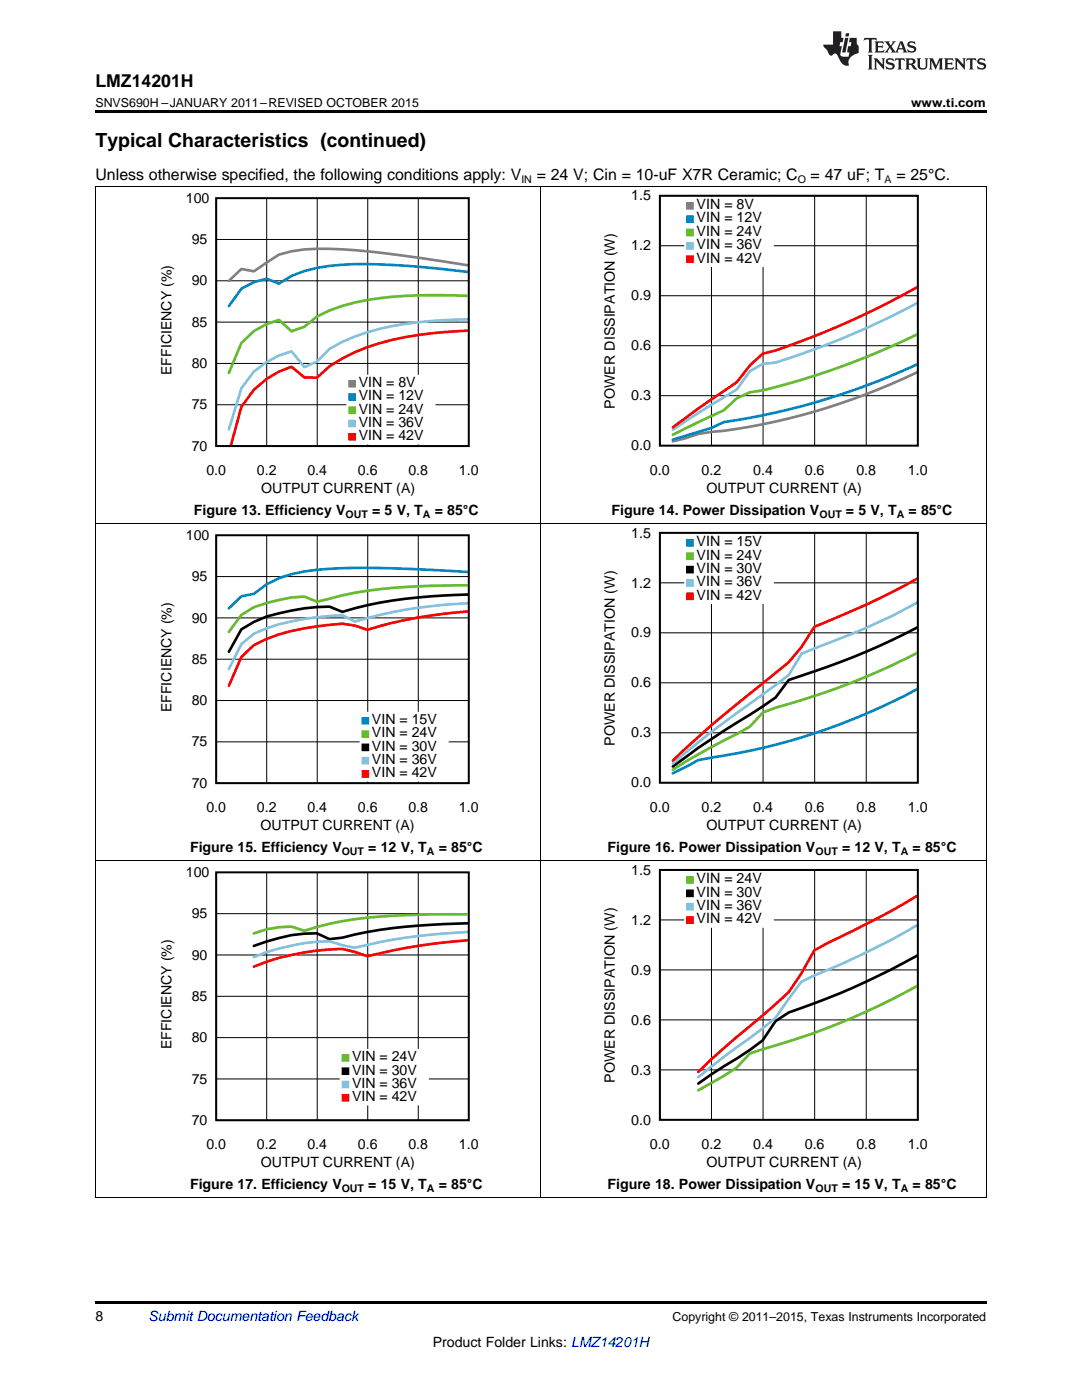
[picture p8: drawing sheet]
<svg xmlns="http://www.w3.org/2000/svg" width="216mm" height="279mm" viewBox="0 0 216 279" stroke-linecap="round" stroke-linejoin="round" font-family="sans-serif">
<path d="M19 239l.2 .1zM196.7 239l.1 .1zM19 259.7h177.8v.5h-177.8z" fill="#000"/>
<g fill="none" stroke="#000" stroke-width=".2">
<path d="M19.1 171.8v67.3M43.1 174.1h50.4v49.5h-50.4zM53.2 174.1v49.5M63.3 174.1v49.5M73.4 174.1v49.5M83.5 174.1v49.5M107.9 171.8v67.3M196.8 171.8v67.3M43.1 198.8h50.4M43.1 190.6h50.4M43.1 182.3h50.4M43.1 215.3h50.4"/>
<path d="M43.1 207.1h50.4M19 239h177.8"/>
</g>
<path d="M93.5 182.5a152 152 0 0 0-25.2 1.3l-2.6 .6-5 1.4-2.5-.9-2.6 .1-2.4 .5-2.6 .8" fill="none" stroke="#66bc29" stroke-width=".53"/>
<path d="M93.5 184.3a108.5 108.5 0 0 0-25.2 2.8l-2.6 .3-2.5-1.1a31.2 31.2 0 0 0-12.6 2.5" fill="none" stroke="#000" stroke-width=".53"/>
<path d="M93.5 186a110.8 110.8 0 0 0-22.7 3.2l-2.5-.6-2.6-.8a42.3 42.3 0 0 0-15.1 3.2" fill="none" stroke="#82c1e0" stroke-width=".53"/>
<path d="M93.5 187.7a113.2 113.2 0 0 0-20.2 3.1l-2.5-.8-2.5-.6a49.4 49.4 0 0 0-17.7 3.5" fill="none" stroke="#f00" stroke-width=".53"/>
<path d="M31.9 173v60.8M35.9 173v60.8M36.5 173v60.8M39.8 173v60.8M40.5 173v60.8M31.5 225.6h63.9M31.5 229.5h63.9M31.5 233.5h63.9M31.5 225.7h63.9M31.5 229.7h63.9M31.5 233.6h63.9" fill="none" stroke="#fff" stroke-width="4" stroke-linecap="butt"/>
<path d="M68.3 209.8h16.8v2.4h-16.8z" fill-rule="evenodd" fill="#fff"/>
<path d="M68.3 209.8h16.8v2.4h-16.8z" fill="none" stroke="#fff" stroke-width=".95" stroke-linecap="butt"/>
<path d="M68.3 212.5h16.8v2.3h-16.8z" fill-rule="evenodd" fill="#fff"/>
<path d="M68.3 212.5h16.8v2.3h-16.8z" fill="none" stroke="#fff" stroke-width=".95" stroke-linecap="butt"/>
<path d="M68.3 215.1h16.8v2.4h-16.8z" fill-rule="evenodd" fill="#fff"/>
<path d="M68.3 215.1h16.8v2.4h-16.8z" fill="none" stroke="#fff" stroke-width=".95" stroke-linecap="butt"/>
<path d="M68.3 217.8h16.8v2.3h-16.8z" fill-rule="evenodd" fill="#fff"/>
<path d="M68.3 217.8h16.8v2.3h-16.8z" fill="none" stroke="#fff" stroke-width=".95" stroke-linecap="butt"/>
<path d="M68.3 210.5h1.3v1.3h-1.3z" fill-rule="evenodd" fill="#66bc29"/>
<path d="M68.3 210.5h1.3v1.3h-1.3z" fill="none" stroke="#66bc29" stroke-width=".2"/>
<path d="M68.3 213.1h1.3v1.3h-1.3z" fill-rule="evenodd" fill="#000"/>
<path d="M68.3 213.1h1.3v1.3h-1.3z" fill="none" stroke="#000" stroke-width=".2"/>
<path d="M68.3 215.8h1.3v1.3h-1.3z" fill-rule="evenodd" fill="#82c1e0"/>
<path d="M68.3 215.8h1.3v1.3h-1.3z" fill="none" stroke="#82c1e0" stroke-width=".2"/>
<path d="M68.3 218.4h1.3v1.3h-1.3z" fill-rule="evenodd" fill="#f00"/>
<path d="M68.3 218.4h1.3v1.3h-1.3z" fill="none" stroke="#f00" stroke-width=".2"/>
<path d="M43.1 174.1h50.4v49.5h-50.4z" fill="none" stroke="#000" stroke-width=".4"/>
<path d="M131.7 173.6h51.4v49.9h-51.4zM142 173.6v49.9M152.3 173.6v49.9M162.6 173.6v49.9M172.9 173.6v49.9M131.7 193.6h51.4M131.7 183.6h51.4M131.7 213.5h51.4M131.7 203.5h51.4" fill="none" stroke="#000" stroke-width=".2"/>
<path d="M183.1 196.7a139.8 139.8 0 0 1-30.9 12.7l-2.6 .8-2.6 2.9-2.6 1.6-5.1 2.9" fill="none" stroke="#66bc29" stroke-width=".53"/>
<path d="M183.1 190.7a148 148 0 0 1-25.7 11.4l-2.7 1.7-2.5 3.8a111.3 111.3 0 0 1-10.2 6.8l-2.7 1.8" fill="none" stroke="#000" stroke-width=".53"/>
<path d="M183.1 184.6a160.6 160.6 0 0 1-20.6 10.1l-2.6 1.2-5.2 7.2-5.1 4.1a132.6 132.6 0 0 0-10.3 7.8" fill="none" stroke="#82c1e0" stroke-width=".53"/>
<path d="M183.1 178.7l-7.8 4.4-10.2 5.1-2.6 1.5-2.6 4.5-2.5 3.8-7.8 6.8a144.9 144.9 0 0 0-10.3 9.1" fill="none" stroke="#f00" stroke-width=".53"/>
<path d="M120.3 172.5v61.3M124.3 172.5v61.3M125 172.5v61.3M128.3 172.5v61.3M129 172.5v61.3M119.9 225.6h65.1M119.9 225.5h65.1M119.9 229.6h65.1M119.9 229.5h65.1M119.9 233.6h65.1M119.9 233.5h65.1" fill="none" stroke="#fff" stroke-width="4" stroke-linecap="butt"/>
<path d="M137 174.3h16.9v2.4h-16.9z" fill-rule="evenodd" fill="#fff"/>
<path d="M137 174.3h16.9v2.4h-16.9z" fill="none" stroke="#fff" stroke-width=".96" stroke-linecap="butt"/>
<path d="M137 177h16.9v2.4h-16.9z" fill-rule="evenodd" fill="#fff"/>
<path d="M137 177h16.9v2.4h-16.9z" fill="none" stroke="#fff" stroke-width=".96" stroke-linecap="butt"/>
<path d="M137 179.6h16.9v2.4h-16.9z" fill-rule="evenodd" fill="#fff"/>
<path d="M137 179.6h16.9v2.4h-16.9z" fill="none" stroke="#fff" stroke-width=".96" stroke-linecap="butt"/>
<path d="M137 182.3h16.9v2.4h-16.9z" fill-rule="evenodd" fill="#fff"/>
<path d="M137 182.3h16.9v2.4h-16.9z" fill="none" stroke="#fff" stroke-width=".96" stroke-linecap="butt"/>
<path d="M137 175h1.3v1.3h-1.3z" fill-rule="evenodd" fill="#66bc29"/>
<path d="M137 175h1.3v1.3h-1.3z" fill="none" stroke="#66bc29" stroke-width=".2"/>
<path d="M137 177.6h1.3v1.4h-1.3z" fill-rule="evenodd" fill="#000"/>
<path d="M137 177.6h1.3v1.4h-1.3z" fill="none" stroke="#000" stroke-width=".2"/>
<path d="M137 180.3h1.3v1.3h-1.3z" fill-rule="evenodd" fill="#82c1e0"/>
<path d="M137 180.3h1.3v1.3h-1.3z" fill="none" stroke="#82c1e0" stroke-width=".2"/>
<path d="M137 183h1.3v1.3h-1.3z" fill-rule="evenodd" fill="#f00"/>
<path d="M137 183h1.3v1.3h-1.3z" fill="none" stroke="#f00" stroke-width=".2"/>
<path d="M131.7 173.6h51.4v49.9h-51.4z" fill="none" stroke="#000" stroke-width=".4"/>
<g fill="none" stroke="#000" stroke-width=".2">
<path d="M19.1 104.5v67.3M43.1 106.8h50.4v49.5h-50.4zM43.1 115.1h50.4M53.2 106.8v49.5M63.3 106.8v49.5M73.4 106.8v49.5M83.5 106.8v49.5M107.9 104.5v67.3M196.8 104.5v67.3M43.1 139.8h50.4M43.1 131.6h50.4M43.1 123.3h50.4"/>
<path d="M43.1 148.1h50.4M19 171.7h177.8"/>
</g>
<path d="M93.5 114.2l-2.6-.2a237.2 237.2 0 0 0-25.2-.5 34 34 0 0 0-10 1.9l-2.5 1.2-2.5 1.9-2.5 .5-2.5 2.4" fill="none" stroke="#0087c2" stroke-width=".53"/>
<path d="M93.5 116.8a118.6 118.6 0 0 0-25.2 2l-5.1 1.3-2.5-1a35.2 35.2 0 0 0-10 2.1l-2.5 1.5-2.5 3.4" fill="none" stroke="#66bc29" stroke-width=".53"/>
<path d="M93.5 118.6a92.9 92.9 0 0 0-25.2 3.5l-2.6-1a43.7 43.7 0 0 0-12.5 1.9l-2.5 1.1-2.5 1.5-2.5 4.5" fill="none" stroke="#000" stroke-width=".53"/>
<path d="M93.5 120.4a91.1 91.1 0 0 0-22.7 3.6l-2.5-1.2a52.5 52.5 0 0 0-15.1 2.6l-2.5 1.1-2.5 2.1-2.5 4.9" fill="none" stroke="#82c1e0" stroke-width=".53"/>
<path d="M93.5 122a87.8 87.8 0 0 0-20.2 3.7l-2.5-.8-2.5-.4a51 51 0 0 0-15.1 3l-2.5 1.2-2.5 2.4-2.5 5.8" fill="none" stroke="#f00" stroke-width=".53"/>
<path d="M31.9 105.7v60.9M35.9 105.7v60.9M36.5 105.7v60.9M39.8 105.7v60.9M40.5 105.7v60.9M31.5 158.3h63.9M31.5 158.4h63.9M31.5 162.3h63.9M31.5 166.2h63.9M31.5 162.4h63.9M31.5 166.4h63.9" fill="none" stroke="#fff" stroke-width="4" stroke-linecap="butt"/>
<path d="M72.2 142.5h16.8v2.4h-16.8z" fill-rule="evenodd" fill="#fff"/>
<path d="M72.2 142.5h16.8v2.4h-16.8z" fill="none" stroke="#fff" stroke-width=".95" stroke-linecap="butt"/>
<path d="M72.2 145.2h16.8v2.4h-16.8z" fill-rule="evenodd" fill="#fff"/>
<path d="M72.2 145.2h16.8v2.4h-16.8z" fill="none" stroke="#fff" stroke-width=".95" stroke-linecap="butt"/>
<path d="M72.2 147.8h16.8v2.4h-16.8z" fill-rule="evenodd" fill="#fff"/>
<path d="M72.2 147.8h16.8v2.4h-16.8z" fill="none" stroke="#fff" stroke-width=".95" stroke-linecap="butt"/>
<path d="M72.2 150.5h16.8v2.4h-16.8z" fill-rule="evenodd" fill="#fff"/>
<path d="M72.2 150.5h16.8v2.4h-16.8z" fill="none" stroke="#fff" stroke-width=".95" stroke-linecap="butt"/>
<path d="M72.2 153.1h16.8v2.4h-16.8z" fill-rule="evenodd" fill="#fff"/>
<path d="M72.2 153.1h16.8v2.4h-16.8z" fill="none" stroke="#fff" stroke-width=".95" stroke-linecap="butt"/>
<path d="M72.2 143.2h1.4v1.3h-1.4z" fill-rule="evenodd" fill="#0087c2"/>
<path d="M72.2 143.2h1.4v1.3h-1.4z" fill="none" stroke="#0087c2" stroke-width=".2"/>
<path d="M72.2 145.8h1.4v1.4h-1.4z" fill-rule="evenodd" fill="#66bc29"/>
<path d="M72.2 145.8h1.4v1.4h-1.4z" fill="none" stroke="#66bc29" stroke-width=".2"/>
<path d="M72.2 148.5h1.4v1.3h-1.4z" fill-rule="evenodd" fill="#000"/>
<path d="M72.2 148.5h1.4v1.3h-1.4z" fill="none" stroke="#000" stroke-width=".2"/>
<path d="M72.2 151.1h1.4v1.4h-1.4z" fill-rule="evenodd" fill="#82c1e0"/>
<path d="M72.2 151.1h1.4v1.4h-1.4z" fill="none" stroke="#82c1e0" stroke-width=".2"/>
<path d="M72.2 153.8h1.4v1.3h-1.4z" fill-rule="evenodd" fill="#f00"/>
<path d="M72.2 153.8h1.4v1.3h-1.4z" fill="none" stroke="#f00" stroke-width=".2"/>
<path d="M43.1 106.8h50.4v49.5h-50.4z" fill="none" stroke="#000" stroke-width=".4"/>
<path d="M131.7 106.3h51.4v49.9h-51.4zM131.7 116.3h51.4M142 106.3v49.9M152.3 106.3v49.9M162.6 106.3v49.9M172.9 106.3v49.9M131.7 136.3h51.4M131.7 126.3h51.4M131.7 146.2h51.4" fill="none" stroke="#000" stroke-width=".2"/>
<path d="M183.1 137.5a125.1 125.1 0 0 1-41.1 13.7l-2.6 .5-5.1 2.6" fill="none" stroke="#0087c2" stroke-width=".53"/>
<path d="M183.1 130.3a142.2 142.2 0 0 1-28.3 10.9l-2.6 1-2.6 2.8-10.2 5.5-5.1 3.1" fill="none" stroke="#66bc29" stroke-width=".53"/>
<path d="M183.1 125.2a151.4 151.4 0 0 1-25.7 10.5l-2.6 3.5-2.6 1.8-7.7 4.8-5.1 3.4-5.1 3.8" fill="none" stroke="#000" stroke-width=".53"/>
<path d="M183.1 120.2a133.6 133.6 0 0 1-20.6 9.2l-2.6 1.1-2.5 4.2-2.6 2a261.5 261.5 0 0 0-20.5 15.7" fill="none" stroke="#82c1e0" stroke-width=".53"/>
<path d="M183.1 115.4a171.9 171.9 0 0 1-20.6 9.7l-2.6 4-2.5 3.1a410.5 410.5 0 0 0-20.6 17.2l-2.5 2.4" fill="none" stroke="#f00" stroke-width=".53"/>
<path d="M120.3 105.2v61.4M124.3 105.2v61.4M125 105.2v61.4M128.3 105.2v61.4M129 105.2v61.4M119.9 158.4h65.1M119.9 158.2h65.1M119.9 162.4h65.1M119.9 162.2h65.1M119.9 166.4h65.1M119.9 166.2h65.1" fill="none" stroke="#fff" stroke-width="4" stroke-linecap="butt"/>
<path d="M137 107h16.9v2.4h-16.9z" fill-rule="evenodd" fill="#fff"/>
<path d="M137 107h16.9v2.4h-16.9z" fill="none" stroke="#fff" stroke-width=".96" stroke-linecap="butt"/>
<path d="M137 109.7h16.9v2.4h-16.9z" fill-rule="evenodd" fill="#fff"/>
<path d="M137 109.7h16.9v2.4h-16.9z" fill="none" stroke="#fff" stroke-width=".96" stroke-linecap="butt"/>
<path d="M137 112.3h16.9v2.4h-16.9z" fill-rule="evenodd" fill="#fff"/>
<path d="M137 112.3h16.9v2.4h-16.9z" fill="none" stroke="#fff" stroke-width=".96" stroke-linecap="butt"/>
<path d="M137 115h16.9v2.4h-16.9z" fill-rule="evenodd" fill="#fff"/>
<path d="M137 115h16.9v2.4h-16.9z" fill="none" stroke="#fff" stroke-width=".96" stroke-linecap="butt"/>
<path d="M137 117.7h16.9v2.4h-16.9z" fill-rule="evenodd" fill="#fff"/>
<path d="M137 117.7h16.9v2.4h-16.9z" fill="none" stroke="#fff" stroke-width=".96" stroke-linecap="butt"/>
<path d="M137 107.7h1.3v1.3h-1.3z" fill-rule="evenodd" fill="#0087c2"/>
<path d="M137 107.7h1.3v1.3h-1.3z" fill="none" stroke="#0087c2" stroke-width=".2"/>
<path d="M137 110.3h1.3v1.4h-1.3z" fill-rule="evenodd" fill="#66bc29"/>
<path d="M137 110.3h1.3v1.4h-1.3z" fill="none" stroke="#66bc29" stroke-width=".2"/>
<path d="M137 113h1.3v1.3h-1.3z" fill-rule="evenodd" fill="#000"/>
<path d="M137 113h1.3v1.3h-1.3z" fill="none" stroke="#000" stroke-width=".2"/>
<path d="M137 115.7h1.3v1.3h-1.3z" fill-rule="evenodd" fill="#82c1e0"/>
<path d="M137 115.7h1.3v1.3h-1.3z" fill="none" stroke="#82c1e0" stroke-width=".2"/>
<path d="M137 118.3h1.3v1.4h-1.3z" fill-rule="evenodd" fill="#f00"/>
<path d="M137 118.3h1.3v1.4h-1.3z" fill="none" stroke="#f00" stroke-width=".2"/>
<path d="M131.7 106.3h51.4v49.9h-51.4z" fill="none" stroke="#000" stroke-width=".4"/>
<g fill="none" stroke="#000" stroke-width=".2">
<path d="M19.1 37.2v67.3M43.1 39.5h50.4v49.5h-50.4zM53.2 39.5v49.5M63.3 39.5v49.5M73.4 39.5v49.5M83.5 39.5v49.5M107.9 37.2v67.3M196.8 37.2v67.3M43.1 56h50.4M43.1 47.8h50.4M43.1 72.5h50.4M43.1 64.3h50.4"/>
<path d="M43.1 80.8h50.4M19 104.5h177.8"/>
</g>
<path d="M93.5 53l-2.6-.4a221.5 221.5 0 0 0-25.2-2.9 28.7 28.7 0 0 0-10 1.1l-5 3.4-2.5-.5-2.5 2.4" fill="none" stroke="#808080" stroke-width=".53"/>
<path d="M93.5 54.3a150 150 0 0 0-25.2-1.5 28.4 28.4 0 0 0-10.1 2.3l-2.5 1.5-2.5-1-2.5 .7-2.5 1.3-2.5 3.5" fill="none" stroke="#0087c2" stroke-width=".53"/>
<path d="M93.5 59.1a91.8 91.8 0 0 0-22.7 1.3l-2.5 .6-2.6 1-2.5 1.2-2.5 2-2.5 .9-2.5-2.2-2.5 .8-2.5 1.4-2.5 2.4-2.5 5.9" fill="none" stroke="#66bc29" stroke-width=".53"/>
<path d="M93.5 63.7a76 76 0 0 0-20.2 2.6l-2.5 .8-2.5 1.1-2.6 1.4-2.5 2.6-2.5 1.1-2.5-3.2-2.5 .9-2.5 1.3-2.5 1.8-2.5 3.4-2.5 8.2" fill="none" stroke="#82c1e0" stroke-width=".53"/>
<path d="M93.5 66a69.8 69.8 0 0 0-20.2 3.3l-2.5 1-2.5 1.2-2.6 1.6-2.5 2.3-2.5-.1-2.5-2.1a17.1 17.1 0 0 0-10 8l-2.5 9.2" fill="none" stroke="#f00" stroke-width=".53"/>
<path d="M31.9 38.4v60.9M35.9 38.4v60.9M36.5 38.4v60.9M39.8 38.4v60.9M40.5 38.4v60.9M31.5 91h63.9M31.5 95h63.9M31.5 98.9h63.9M31.5 91.1h63.9M31.5 95.1h63.9M31.5 99.1h63.9" fill="none" stroke="#fff" stroke-width="4" stroke-linecap="butt"/>
<path d="M69.6 75.3h16.8v2.3h-16.8z" fill-rule="evenodd" fill="#fff"/>
<path d="M69.6 75.3h16.8v2.3h-16.8z" fill="none" stroke="#fff" stroke-width=".95" stroke-linecap="butt"/>
<path d="M69.6 77.9h16.8v2.4h-16.8z" fill-rule="evenodd" fill="#fff"/>
<path d="M69.6 77.9h16.8v2.4h-16.8z" fill="none" stroke="#fff" stroke-width=".95" stroke-linecap="butt"/>
<path d="M69.6 80.6h16.8v2.3h-16.8z" fill-rule="evenodd" fill="#fff"/>
<path d="M69.6 80.6h16.8v2.3h-16.8z" fill="none" stroke="#fff" stroke-width=".95" stroke-linecap="butt"/>
<path d="M69.6 83.2h16.8v2.4h-16.8z" fill-rule="evenodd" fill="#fff"/>
<path d="M69.6 83.2h16.8v2.4h-16.8z" fill="none" stroke="#fff" stroke-width=".95" stroke-linecap="butt"/>
<path d="M69.6 85.8h16.8v2.4h-16.8z" fill-rule="evenodd" fill="#fff"/>
<path d="M69.6 85.8h16.8v2.4h-16.8z" fill="none" stroke="#fff" stroke-width=".95" stroke-linecap="butt"/>
<path d="M69.6 75.9h1.3v1.3h-1.3z" fill-rule="evenodd" fill="#808080"/>
<path d="M69.6 75.9h1.3v1.3h-1.3z" fill="none" stroke="#808080" stroke-width=".2"/>
<path d="M69.6 78.6h1.3v1.3h-1.3z" fill-rule="evenodd" fill="#0087c2"/>
<path d="M69.6 78.6h1.3v1.3h-1.3z" fill="none" stroke="#0087c2" stroke-width=".2"/>
<path d="M69.6 81.2h1.3v1.3h-1.3z" fill-rule="evenodd" fill="#66bc29"/>
<path d="M69.6 81.2h1.3v1.3h-1.3z" fill="none" stroke="#66bc29" stroke-width=".2"/>
<path d="M69.6 83.9h1.3v1.3h-1.3z" fill-rule="evenodd" fill="#82c1e0"/>
<path d="M69.6 83.9h1.3v1.3h-1.3z" fill="none" stroke="#82c1e0" stroke-width=".2"/>
<path d="M69.6 86.5h1.3v1.3h-1.3z" fill-rule="evenodd" fill="#f00"/>
<path d="M69.6 86.5h1.3v1.3h-1.3z" fill="none" stroke="#f00" stroke-width=".2"/>
<path d="M43.1 39.5h50.4v49.5h-50.4z" fill="none" stroke="#000" stroke-width=".4"/>
<path d="M131.7 39.1h51.4v49.8h-51.4zM142 39.1v49.8M152.3 39.1v49.8M162.6 39.1v49.8M172.9 39.1v49.8M131.7 59h51.4M131.7 49h51.4M131.7 79h51.4M131.7 69h51.4" fill="none" stroke="#000" stroke-width=".2"/>
<path d="M183.1 74.3a125.6 125.6 0 0 1-41.1 11.9l-2.6 .4-2.6 .9-2.5 .6" fill="none" stroke="#808080" stroke-width=".53"/>
<path d="M183.1 72.7a140.7 140.7 0 0 1-38.6 11.5l-2.5 1.2-7.7 2.4" fill="none" stroke="#0087c2" stroke-width=".53"/>
<path d="M183.1 66.7a152.1 152.1 0 0 1-30.9 11.2l-2.5 .4-2.7 1.2-2.5 2.3-10.2 5" fill="none" stroke="#66bc29" stroke-width=".53"/>
<path d="M183.1 60.4a164.5 164.5 0 0 1-28.3 11.9l-2.6 .3-2.5 1.5-2.7 3.6-7.6 4.7-5.1 3.4" fill="none" stroke="#82c1e0" stroke-width=".53"/>
<path d="M183.1 57.3a167.5 167.5 0 0 1-28.3 12.6l-2.6 .7-2.5 2.3-2.7 3.4-7.6 5.2-5.1 3.8" fill="none" stroke="#f00" stroke-width=".53"/>
<path d="M120.3 37.9v61.4M124.3 37.9v61.4M125 37.9v61.4M128.3 37.9v61.4M129 37.9v61.4M119.9 91.1h65.1M119.9 90.9h65.1M119.9 95.1h65.1M119.9 94.9h65.1M119.9 99.1h65.1M119.9 98.9h65.1" fill="none" stroke="#fff" stroke-width="4" stroke-linecap="butt"/>
<path d="M137 39.7h16.9v2.4h-16.9z" fill-rule="evenodd" fill="#fff"/>
<path d="M137 39.7h16.9v2.4h-16.9z" fill="none" stroke="#fff" stroke-width=".96" stroke-linecap="butt"/>
<path d="M137 42.4h16.9v2.4h-16.9z" fill-rule="evenodd" fill="#fff"/>
<path d="M137 42.4h16.9v2.4h-16.9z" fill="none" stroke="#fff" stroke-width=".96" stroke-linecap="butt"/>
<path d="M137 45.1h16.9v2.4h-16.9z" fill-rule="evenodd" fill="#fff"/>
<path d="M137 45.1h16.9v2.4h-16.9z" fill="none" stroke="#fff" stroke-width=".96" stroke-linecap="butt"/>
<path d="M137 47.7h16.9v2.4h-16.9z" fill-rule="evenodd" fill="#fff"/>
<path d="M137 47.7h16.9v2.4h-16.9z" fill="none" stroke="#fff" stroke-width=".96" stroke-linecap="butt"/>
<path d="M137 50.4h16.9v2.4h-16.9z" fill-rule="evenodd" fill="#fff"/>
<path d="M137 50.4h16.9v2.4h-16.9z" fill="none" stroke="#fff" stroke-width=".96" stroke-linecap="butt"/>
<path d="M137 40.4h1.3v1.3h-1.3z" fill-rule="evenodd" fill="#808080"/>
<path d="M137 40.4h1.3v1.3h-1.3z" fill="none" stroke="#808080" stroke-width=".2"/>
<path d="M137 43.1h1.3v1.3h-1.3z" fill-rule="evenodd" fill="#0087c2"/>
<path d="M137 43.1h1.3v1.3h-1.3z" fill="none" stroke="#0087c2" stroke-width=".2"/>
<path d="M137 45.7h1.3v1.4h-1.3z" fill-rule="evenodd" fill="#66bc29"/>
<path d="M137 45.7h1.3v1.4h-1.3z" fill="none" stroke="#66bc29" stroke-width=".2"/>
<path d="M137 48.4h1.3v1.3h-1.3z" fill-rule="evenodd" fill="#82c1e0"/>
<path d="M137 48.4h1.3v1.3h-1.3z" fill="none" stroke="#82c1e0" stroke-width=".2"/>
<path d="M137 51.1h1.3v1.3h-1.3z" fill-rule="evenodd" fill="#f00"/>
<path d="M137 51.1h1.3v1.3h-1.3z" fill="none" stroke="#f00" stroke-width=".2"/>
<path d="M131.7 39.1h51.4v49.8h-51.4z" fill="none" stroke="#000" stroke-width=".4"/>
<path d="M19 37.2h177.8" fill="none" stroke="#000" stroke-width=".2"/>
<path d="M19 22h177.8v.5h-177.8z" fill="#000"/>
<g fill="#231f20">
<path d="M172.5 7.6l-.1 .5 .4-.2h.6v.1v2.1l-.2 .4h.9l-.2-.4v-2.1l.1-.1h.5l.5 .2-.2-.5zM174.5 8.3l.2 .3v1.5l-.2 .4h1.8l.2-.6a1.04 1.04 0 0 1-1.3 .2v-.7h.6l.3 .2v-.6l-.3 .2h-.6v-.6l.8-.1 .4 .3-.2-.5zM176.5 8.3l.9 1.1-.9 1.1h.8l-.2-.2 .4-.7 .5 .7-.2 .2h1.5l-.2-.2 .2-.4h.9l.1 .4-.2 .2h1l-.3-.3-.7-1.9h-.5l-.9 2-.8-1 .9-1h-.8l.1 .3-.4 .5-.3-.6 .1-.2zM179.7 8.6l.4 1h-.7zM181.3 8.4a.63 .63 0 0 0-.2 .7 .63 .63 0 0 0 .6 .4l.6 .2 .1 .2a.75 .75 0 0 1-.7 .4 .75 .75 0 0 1-.6-.5l.1 .7 .1-.1a1.11 1.11 0 0 0 1.5-.6 1.13 1.13 0 0 0-1.2-.8l-.1-.4a1.04 1.04 0 0 1 1.2 .2l-.2-.5-.2 .1-.4-.2zM173.2 10.9l.2 .4v2.2l-.2 .4h1l-.3-.4v-2.2l.3-.4zM174.3 11.6l.3 .4v1.5l-.3 .4h.8l-.2-.4v-1.3l1.5 1.7v-1.9l.2-.4h-.7l.2 .4v.9l-1.1-1.3zM177 11.8a.62 .62 0 0 0-.2 .7 .62 .62 0 0 0 .6 .4l.6 .1 .1 .3a.76 .76 0 0 1-.7 .3 .76 .76 0 0 1-.7-.4l.2 .7 .1-.1a1.11 1.11 0 0 0 1.5-.6 1.13 1.13 0 0 0-1.2-.8l-.1-.4a1.04 1.04 0 0 1 1.2 .2l-.2-.6-.2 .1-.5-.1zM178.7 11.6l-.2 .6a.61 .61 0 0 1 .8-.3v1.6l-.2 .4h.9l-.2-.4v-1.6a.63 .63 0 0 1 .7 .3l-.1-.6zM180.6 11.6l.3 .4v1.5l-.3 .4h1l-.2-.2-.1-.8 .6 .2a.76 .76 0 0 0 1.2 .7l-1-1a.58 .58 0 0 0 .6-.5 .58 .58 0 0 0-.5-.6zM181.4 11.9h.1a.45 .45 0 0 1 .5 .1 .45 .45 0 0 1 .1 .5l-.8 .2zM182.9 11.6l.2 .2a2.17 2.17 0 0 0 .3 1.9 .99 .99 0 0 0 1.6-.6v-1.1l.2-.4h-.7l.2 .2a1.92 1.92 0 0 1-.2 1.8 .6 .6 0 0 1-.9-.5v-1.1l.2-.4zM185.4 11.6l.2 .4v1.5l-.2 .4h.7l-.2-.4v-1.4l.8 1.8 .8-1.8v1.4l-.2 .4h.9l-.2-.4v-1.5l.2-.4h-.8l-.6 1.5-.6-1.5zM188.4 11.6l.2 .4v1.5l-.2 .4h1.8l.1-.6a1.04 1.04 0 0 1-1.2 .1v-.6h.5l.4 .2v-.6l-.4 .2h-.5v-.7h.8l.3 .3-.1-.6zM190.5 11.6l.2 .4v1.5l-.2 .4h.7l-.2-.4v-1.3l1.5 1.7v-1.9l.2-.4h-.7l.2 .4v.9l-1.1-1.3zM192.9 11.6l-.1 .6a.61 .61 0 0 1 .7-.3l.1 1.6-.3 .4h1l-.3-.4 .1-1.6a.63 .63 0 0 1 .7 .3l-.1-.6zM195.2 11.8a.62 .62 0 0 0-.2 .7 .62 .62 0 0 0 .6 .4l.6 .1 .1 .3a.76 .76 0 0 1-.7 .3 .76 .76 0 0 1-.6-.4l.1 .7 .1-.1a1.11 1.11 0 0 0 1.6-.6 1.13 1.13 0 0 0-1.3-.8l-.1-.4a1.04 1.04 0 0 1 1.2 .2l-.1-.6-.2 .1-.5-.1z"/>
<path d="M166.2 6.3v2.6h-1.9v.4l.8 .9a.91 .91 0 0 0 1 .8 .56 .56 0 0 1 .5-.3 .56 .56 0 0 1 .5 .3l.4 .8a1.53 1.53 0 0 0 1.9 1.2 1.54 1.54 0 0 1 1-2.1l.9-.3v-1.4a1.52 1.52 0 0 1-.4-1.6h-1.3l-.2 .8h.5l-.2 .8h-.5l-.1 1v.2l.4 .1-.2 .8a1.93 1.93 0 0 1-1.6-.3l.3-1.8h-.5l.2-.8h.4l.2-.8h-.4v-1.3zM168.6 7.6l-.6 2.9h.7l.6-2.9zM168.8 6.6l-.1 .7h.6l.2-.7z"/>
</g>
<text font-size="3.9" x="19" y="29.3">Typical Characteristics (continued)</text>
<text font-size="3.5" x="19" y="17.3">LMZ14201H</text>
<g font-size="3.2">
<text x="19" y="36">Unless otherwise specified, the following conditions apply: V</text>
<text x="107.1" y="36">= 24 V; Cin = 10-uF X7R Ceramic; C</text>
<text x="161.7" y="36">= 47 uF; T</text>
<text x="178.9" y="36">= 25°C.</text>
</g>
<g font-size="2.8">
<text x="37.1" y="40.5">100</text>
<text x="126" y="40">1.5</text>
<text x="139" y="41.7">VIN = 8V</text>
<text x="139" y="44.4">VIN = 12V</text>
<text x="139" y="47.1">VIN = 24V</text>
<text x="38.3" y="48.7">95</text>
<text x="126" y="50">1.2</text>
<text x="139" y="49.7">VIN = 36V</text>
<text x="139" y="52.4">VIN = 42V</text>
<text x="38.3" y="57">90</text>
<text x="126" y="60">0.9</text>
<text x="38.3" y="65.2">85</text>
<text x="126" y="69.9">0.6</text>
<text x="34.2" y="74.9" transform="rotate(-90 34.2 74.9)">EFFICIENCY (%)</text>
<text x="38.3" y="73.5">80</text>
<text x="71.6" y="77.2">VIN = 8V</text>
<text x="38.3" y="81.7">75</text>
<text x="71.6" y="79.9">VIN = 12V</text>
<text x="71.6" y="82.5">VIN = 24V</text>
<text x="122.7" y="81.5" transform="rotate(-90 122.7 81.5)">POWER DISSIPATION (W)</text>
<text x="126" y="79.9">0.3</text>
<text x="38.3" y="89.9">70</text>
<text x="71.6" y="85.2">VIN = 36V</text>
<text x="71.6" y="87.8">VIN = 42V</text>
<text x="126" y="89.9">0.0</text>
<text x="41.2" y="94.8">0.0</text>
<text x="51.3" y="94.8">0.2</text>
<text x="61.3" y="94.8">0.4</text>
<text x="71.4" y="94.8">0.6</text>
<text x="81.5" y="94.8">0.8</text>
<text x="91.6" y="94.8">1.0</text>
<text x="129.7" y="94.8">0.0</text>
<text x="140" y="94.8">0.2</text>
<text x="150.3" y="94.8">0.4</text>
<text x="160.6" y="94.8">0.6</text>
<text x="170.9" y="94.8">0.8</text>
<text x="181.2" y="94.8">1.0</text>
<text x="52.1" y="98.4">OUTPUT CURRENT (A)</text>
<text x="141" y="98.4">OUTPUT CURRENT (A)</text>
<text x="37.1" y="107.7">100</text>
<text x="38.7" y="102.8">Figure 13. Efficiency V</text>
<text x="74.3" y="102.8">= 5 V, T</text>
<text x="86.7" y="102.8">= 85°C</text>
<text x="122" y="102.8">Figure 14. Power Dissipation V</text>
<text x="126" y="107.3">1.5</text>
<text x="168.8" y="102.8">= 5 V, T</text>
<text x="181.3" y="102.8">= 85°C</text>
<text x="139" y="109">VIN = 15V</text>
<text x="139" y="111.7">VIN = 24V</text>
<text x="38.3" y="116">95</text>
<text x="126" y="117.3">1.2</text>
<text x="139" y="114.3">VIN = 30V</text>
<text x="139" y="117">VIN = 36V</text>
<text x="139" y="119.7">VIN = 42V</text>
<text x="38.3" y="124.2">90</text>
<text x="126" y="127.2">0.9</text>
<text x="38.3" y="132.5">85</text>
<text x="126" y="137.2">0.6</text>
<text x="34.2" y="142.1" transform="rotate(-90 34.2 142.1)">EFFICIENCY (%)</text>
<text x="38.3" y="140.7">80</text>
<text x="38.3" y="149">75</text>
<text x="74.2" y="144.5">VIN = 15V</text>
<text x="74.2" y="147.2">VIN = 24V</text>
<text x="74.2" y="149.8">VIN = 30V</text>
<text x="122.7" y="148.8" transform="rotate(-90 122.7 148.8)">POWER DISSIPATION (W)</text>
<text x="126" y="147.2">0.3</text>
<text x="74.2" y="152.5">VIN = 36V</text>
<text x="74.2" y="155.1">VIN = 42V</text>
<text x="38.3" y="157.2">70</text>
<text x="126" y="157.1">0.0</text>
<text x="41.2" y="162.1">0.0</text>
<text x="51.3" y="162.1">0.2</text>
<text x="52" y="165.7">OUTPUT CURRENT (A)</text>
<text x="61.3" y="162.1">0.4</text>
<text x="71.4" y="162.1">0.6</text>
<text x="81.5" y="162.1">0.8</text>
<text x="91.6" y="162.1">1.0</text>
<text x="129.7" y="162.1">0.0</text>
<text x="140" y="162.1">0.2</text>
<text x="141" y="165.7">OUTPUT CURRENT (A)</text>
<text x="150.3" y="162.1">0.4</text>
<text x="160.6" y="162.1">0.6</text>
<text x="170.9" y="162.1">0.8</text>
<text x="181.2" y="162.1">1.0</text>
<text x="37.9" y="170">Figure 15. Efficiency V</text>
<text x="73.5" y="170">= 12 V, T</text>
<text x="87.6" y="170">= 85°C</text>
<text x="121.2" y="170">Figure 16. Power Dissipation V</text>
<text x="168" y="170">= 12 V, T</text>
<text x="182.1" y="170">= 85°C</text>
<text x="37.1" y="175">100</text>
<text x="126" y="174.6">1.5</text>
<text x="139" y="176.3">VIN = 24V</text>
<text x="139" y="179">VIN = 30V</text>
<text x="38.3" y="183.3">95</text>
<text x="126" y="184.5">1.2</text>
<text x="139" y="181.6">VIN = 36V</text>
<text x="139" y="184.3">VIN = 42V</text>
<text x="38.3" y="191.5">90</text>
<text x="126" y="194.5">0.9</text>
<text x="38.3" y="199.8">85</text>
<text x="34.2" y="209.4" transform="rotate(-90 34.2 209.4)">EFFICIENCY (%)</text>
<text x="38.3" y="208">80</text>
<text x="126" y="204.5">0.6</text>
<text x="70.3" y="211.8">VIN = 24V</text>
<text x="70.3" y="214.4">VIN = 30V</text>
<text x="126" y="214.5">0.3</text>
<text x="38.3" y="216.3">75</text>
<text x="70.3" y="217.1">VIN = 36V</text>
<text x="70.3" y="219.7">VIN = 42V</text>
<text x="122.7" y="216.1" transform="rotate(-90 122.7 216.1)">POWER DISSIPATION (W)</text>
<text x="38.3" y="224.5">70</text>
<text x="126" y="224.4">0.0</text>
<text x="41.2" y="229.4">0.0</text>
<text x="51.3" y="229.4">0.2</text>
<text x="52" y="233">OUTPUT CURRENT (A)</text>
<text x="61.3" y="229.4">0.4</text>
<text x="71.4" y="229.4">0.6</text>
<text x="81.5" y="229.4">0.8</text>
<text x="91.6" y="229.4">1.0</text>
<text x="129.7" y="229.4">0.0</text>
<text x="140" y="229.4">0.2</text>
<text x="141" y="233">OUTPUT CURRENT (A)</text>
<text x="150.3" y="229.4">0.4</text>
<text x="160.6" y="229.4">0.6</text>
<text x="170.9" y="229.4">0.8</text>
<text x="181.2" y="229.4">1.0</text>
<text x="37.9" y="237.3">Figure 17. Efficiency V</text>
<text x="73.5" y="237.3">= 15 V, T</text>
<text x="87.6" y="237.3">= 85°C</text>
<text x="121.2" y="237.3">Figure 18. Power Dissipation V</text>
<text x="168" y="237.3">= 15 V, T</text>
<text x="182.1" y="237.3">= 85°C</text>
<text x="19" y="263.6">8</text>
<text x="86.4" y="268.9">Product Folder Links: LMZ14201H</text>
</g>
<text font-size="2.8" fill="#0000c8" x="29.6" y="263.6">Submit Documentation Feedback</text>
<g font-size="2.5">
<text x="19" y="21.4">SNVS690H –JANUARY 2011–REVISED OCTOBER 2015</text>
<text x="181.8" y="21.4">www.ti.com</text>
<text x="134.2" y="263.6">Copyright © 2011–2015, Texas Instruments Incorporated</text>
</g>
<g font-size="2.1">
<text x="104" y="36.6">IN</text>
<text x="159.2" y="36.6">O</text>
<text x="176.5" y="36.6">A</text>
<text x="69" y="103.3">OUT</text>
<text x="84.4" y="103.3">A</text>
<text x="163.5" y="103.3">OUT</text>
<text x="178.9" y="103.3">A</text>
<text x="68.2" y="170.6">OUT</text>
<text x="85.2" y="170.6">A</text>
<text x="162.7" y="170.6">OUT</text>
<text x="179.7" y="170.6">A</text>
<text x="68.2" y="237.9">OUT</text>
<text x="85.2" y="237.9">A</text>
<text x="162.7" y="237.9">OUT</text>
<text x="179.7" y="237.9">A</text>
</g>
</svg>
